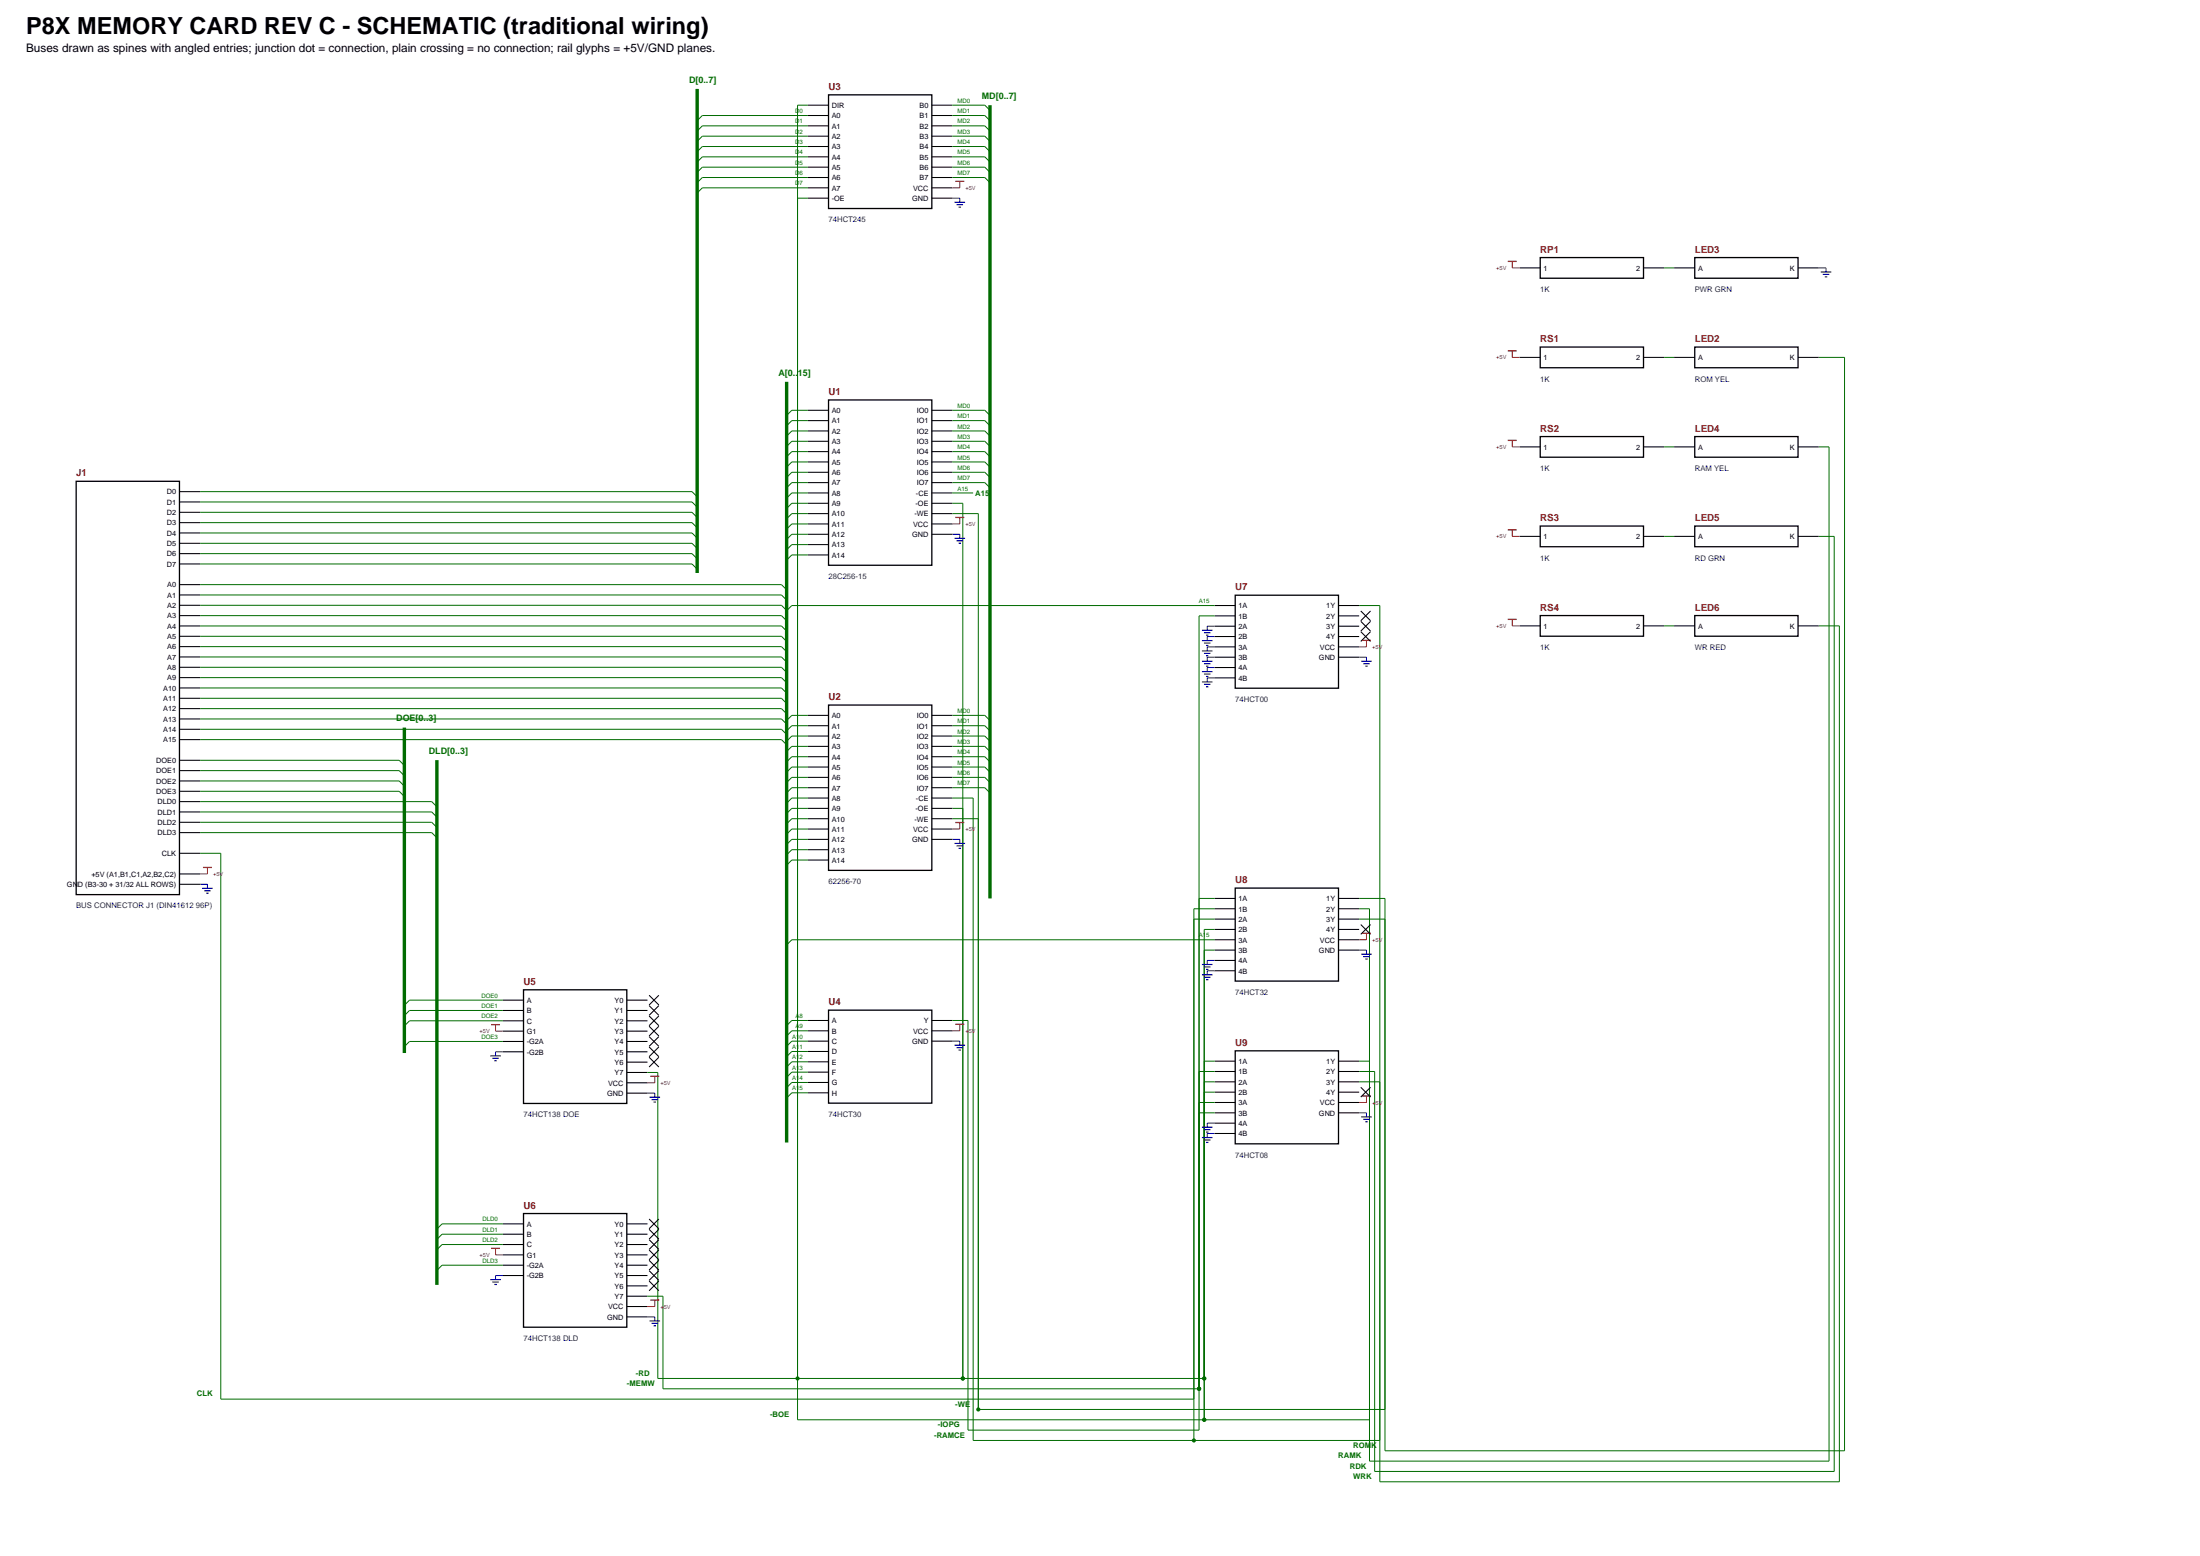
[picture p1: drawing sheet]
<svg xmlns="http://www.w3.org/2000/svg" width="594mm" height="420mm" viewBox="0 0 594 420" stroke-linecap="round" stroke-linejoin="round" font-family="sans-serif">
<g fill="none" stroke="#000" stroke-width=".35">
<path d="M223.6 25.6h27.9v30.7h-27.9zM415.7 69.5h27.8v5.6h-27.8zM457.4 69.5h27.8v5.6h-27.8zM415.7 93.6h27.8v5.6h-27.8zM457.4 93.6h27.8v5.6h-27.8zM223.6 107.9h27.9v44.6h-27.9zM415.7 117.8h27.8v5.6h-27.8zM457.4 117.8h27.8v5.6h-27.8zM20.6 129.9h27.8v111.5h-27.8zM415.7 141.9h27.8v5.6h-27.8zM457.4 141.9h27.8v5.6h-27.8zM333.4 160.6h27.8v25.1h-27.8z"/>
<path d="M415.7 166.1h27.8v5.6h-27.8zM457.4 166.1h27.8v5.6h-27.8zM223.6 190.2h27.9v44.6h-27.9zM333.4 239.6h27.8v25.1h-27.8zM141.3 267h27.9v30.7h-27.9zM223.6 272.5h27.9v25.1h-27.9zM333.4 283.5h27.8v25.1h-27.8zM141.3 327.4h27.9v30.7h-27.9z"/>
</g>
<g fill="none" stroke="#000" stroke-width=".28">
<path d="M218 28.4h5.6M218 31.2h5.6M218 34h5.6M218 36.7h5.6M218 39.5h5.6M251.5 28.4h5.6M251.5 31.2h5.6M251.5 34h5.6M251.5 36.7h5.6M251.5 39.5h5.6M218 42.3h5.6M218 45.1h5.6"/>
<path d="M218 47.9h5.6M218 50.7h5.6M218 53.5h5.6M251.5 42.3h5.6M251.5 45.1h5.6M251.5 47.9h5.6M251.5 50.7h5.6M251.5 53.5h5.6M410.1 72.3h5.6M443.5 72.3h5.6M451.8 72.3h5.6M485.2 72.3h5.6"/>
<path d="M410.1 96.4h5.6M443.5 96.4h5.6M451.8 96.4h5.6M485.2 96.4h5.6M218 110.7h5.6M218 113.5h5.6M218 116.3h5.6M218 119.1h5.6M251.5 110.7h5.6M251.5 113.5h5.6M251.5 116.3h5.6M251.5 119.1h5.6"/>
<path d="M48.4 132.6h5.6M48.4 135.4h5.6M48.4 138.2h5.6M218 121.8h5.6M218 124.6h5.6M218 127.4h5.6M218 130.2h5.6M218 133h5.6M218 135.8h5.6M218 138.6h5.6M251.5 121.8h5.6M251.5 124.6h5.6"/>
<path d="M251.5 127.4h5.6M251.5 130.2h5.6M251.5 133h5.6M251.5 135.8h5.6M251.5 138.6h5.6M410.1 120.6h5.6M443.5 120.6h5.6M451.8 120.6h5.6M485.2 120.6h5.6M48.4 141h5.6M48.4 143.8h5.6M48.4 146.6h5.6"/>
<path d="M48.4 149.4h5.6M48.4 152.2h5.6M48.4 157.7h5.6M218 141.4h5.6M218 144.1h5.6M218 146.9h5.6M218 149.7h5.6M251.5 141.4h5.6M251.5 144.1h5.6M410.1 144.7h5.6M443.5 144.7h5.6M451.8 144.7h5.6"/>
<path d="M485.2 144.7h5.6M48.4 163.3h5.6M48.4 168.9h5.6M48.4 160.5h5.6M48.4 166.1h5.6M48.4 171.7h5.6M48.4 174.5h5.6M48.4 177.2h5.6M327.8 163.4h5.6M327.8 166.2h5.6M327.8 169h5.6M327.8 171.7h5.6"/>
<path d="M327.8 174.5h5.6M327.8 177.3h5.6M361.2 163.4h5.6M361.2 166.2h5.6M361.2 169h5.6M361.2 171.7h5.6M361.2 174.5h5.6M361.2 177.3h5.6M410.1 168.9h5.6M443.5 168.9h5.6M451.8 168.9h5.6M485.2 168.9h5.6"/>
<path d="M48.4 180h5.6M48.4 182.8h5.6M48.4 185.6h5.6M48.4 188.4h5.6M48.4 191.2h5.6M48.4 194h5.6M48.4 196.8h5.6M48.4 199.5h5.6M218 193h5.6M218 195.8h5.6M218 198.6h5.6M251.5 193h5.6"/>
<path d="M251.5 195.8h5.6M251.5 198.6h5.6M327.8 180.1h5.6M327.8 182.9h5.6M48.4 205.1h5.6M48.4 207.9h5.6M48.4 210.7h5.6M48.4 213.5h5.6M48.4 216.3h5.6M48.4 219.1h5.6M218 201.4h5.6M218 204.2h5.6"/>
<path d="M218 206.9h5.6M218 209.7h5.6M218 212.5h5.6M218 215.3h5.6M218 218.1h5.6M251.5 201.4h5.6M251.5 204.2h5.6M251.5 206.9h5.6M251.5 209.7h5.6M251.5 212.5h5.6M251.5 215.3h5.6M251.5 218.1h5.6"/>
<path d="M48.4 221.9h5.6M48.4 224.6h5.6M48.4 230.2h5.6M48.4 235.8h5.6M48.4 238.6h5.6M218 220.9h5.6M218 223.7h5.6M218 226.5h5.6M218 229.2h5.6M218 232h5.6M251.5 220.9h5.6M251.5 223.7h5.6"/>
<path d="M251.5 226.5h5.6M327.8 242.4h5.6M327.8 245.2h5.6M327.8 248h5.6M327.8 250.8h5.6M327.8 253.5h5.6M327.8 256.3h5.6M327.8 259.1h5.6M361.2 242.4h5.6M361.2 245.2h5.6M361.2 248h5.6M361.2 250.8h5.6"/>
<path d="M361.2 253.5h5.6M361.2 256.3h5.6M135.7 269.8h5.6M135.7 272.6h5.6M135.7 275.4h5.6M135.7 278.2h5.6M169.2 269.8h5.5M169.2 272.6h5.5M169.2 275.4h5.5M169.2 278.2h5.5M218 275.3h5.6M218 278.1h5.6"/>
<path d="M251.5 275.3h5.6M251.5 278.1h5.6M327.8 261.9h5.6M135.7 281h5.6M135.7 283.8h5.6M169.2 281h5.5M169.2 283.8h5.5M169.2 286.6h5.5M169.2 289.3h5.5M169.2 292.1h5.5M169.2 294.9h5.5M218 280.9h5.6"/>
<path d="M218 283.7h5.6M218 286.5h5.6M218 289.3h5.6M218 292h5.6M218 294.8h5.6M251.5 280.9h5.6M327.8 286.3h5.6M327.8 289.1h5.6M327.8 291.9h5.6M327.8 294.7h5.6M327.8 297.4h5.6M361.2 286.3h5.6"/>
<path d="M361.2 289.1h5.6M361.2 291.9h5.6M361.2 294.7h5.6M361.2 297.4h5.6M327.8 300.2h5.6M327.8 303h5.6M327.8 305.8h5.6M361.2 300.2h5.6M135.7 330.2h5.6M135.7 333h5.6M135.7 335.8h5.6M135.7 338.6h5.6"/>
<path d="M169.2 330.2h5.5M169.2 333h5.5M169.2 335.8h5.5M169.2 338.6h5.5M135.7 341.4h5.6M135.7 344.1h5.6M169.2 341.4h5.5M169.2 344.1h5.5M169.2 346.9h5.5M169.2 349.7h5.5M169.2 352.5h5.5M169.2 355.3h5.5"/>
</g>
<path d="M188.1 24v130.6M267.2 28.4v214M212.3 103v205.2M109.1 196.3v87.8M117.9 205.1v141.6" fill="none" stroke="#006b00" stroke-width=".92" stroke-linecap="butt"/>
<g fill="none" stroke="#006b00" stroke-width=".27">
<path d="M218 31.2h-28.5l-1.4 1.4M218 28.4h-2.8v354.7M218 34h-28.5l-1.4 1.3M218 36.7h-28.5l-1.4 1.4M218 39.5h-28.5l-1.4 1.4M257.1 31.2h8.7l1.4 1.4M257.1 28.4h8.7l1.4 1.4M257.1 34h8.7l1.4 1.3M257.1 36.7h8.7l1.4 1.4M257.1 39.5h8.7l1.4 1.4M215.2 53.5h2.8M218 42.3h-28.5l-1.4 1.4"/>
<path d="M218 45.1h-28.5l-1.4 1.4M218 47.9h-28.5l-1.4 1.4M218 50.7h-28.5l-1.4 1.4M257.1 42.3h8.7l1.4 1.4M257.1 45.1h8.7l1.4 1.4M257.1 47.9h8.7l1.4 1.4M449.1 72.3h2.7M449.1 96.4h2.7M490.8 96.4h7v295M218 110.7h-4.3l-1.4 1.4M218 113.5h-4.3l-1.4 1.4M218 116.3h-4.3l-1.4 1.4"/>
<path d="M218 119.1h-4.3l-1.4 1.4M257.1 110.7h8.7l1.4 1.4M257.1 113.5h8.7l1.4 1.4M257.1 116.3h8.7l1.4 1.4M257.1 119.1h8.7l1.4 1.4M54 132.6h132.8l1.3 1.4M54 135.4h132.8l1.3 1.4M54 138.2h132.8l1.3 1.4M218 121.8h-4.3l-1.4 1.4M218 124.6h-4.3l-1.4 1.4M218 127.4h-4.3l-1.4 1.4M218 130.2h-4.3l-1.4 1.4"/>
<path d="M218 133h-4.3l-1.4 1.4M218 135.8h-4.3l-1.4 1.4M218 138.6h-4.3l-1.4 1.4M257.1 121.8h8.7l1.4 1.4M257.1 124.6h8.7l1.4 1.4M257.1 127.4h8.7l1.4 1.4M257.1 130.2h8.7l1.4 1.4M257.1 133h5.5M257.1 135.8h2.7v236.1M257.1 138.6h6.9v241.7M449.1 120.6h2.7M490.8 120.6h2.8v273.6"/>
<path d="M54 141h132.8l1.3 1.4M54 143.8h132.8l1.3 1.4M54 146.6h132.8l1.3 1.4M54 149.4h132.8l1.3 1.4M54 152.2h132.8l1.3 1.4M54 157.7h156.9l1.4 1.4M218 141.4h-4.3l-1.4 1.4M218 144.1h-4.3l-1.4 1.4M218 146.9h-4.3l-1.4 1.4M218 149.7h-4.3l-1.4 1.4M449.1 144.7h2.7M490.8 144.7h4.2v252.3"/>
<path d="M54 168.9h156.9l1.4 1.4M54 160.5h156.9l1.4 1.4M54 163.3h156.9l1.4 1.4M54 166.1h156.9l1.4 1.4M54 171.7h156.9l1.4 1.4M54 174.5h156.9l1.4 1.4M54 177.2h156.9l1.4 1.4M327.8 163.4h-114.1l-1.4 1.4M327.8 166.2h-4.2v219.6h-62.4v-110.5h-4.1M366.8 163.4h5.6v236.4M449.1 168.9h2.7M490.8 168.9h5.6v230.9"/>
<path d="M54 180h156.9l1.4 1.4M54 182.8h156.9l1.4 1.4M54 185.6h156.9l1.4 1.4M54 188.4h156.9l1.4 1.4M54 191.2h156.9l1.4 1.4M54 194h156.9l1.4 1.4M54 196.8h156.9l1.4 1.4M54 199.5h156.9l1.4 1.4M218 193h-4.3l-1.4 1.4M218 195.8h-4.3l-1.4 1.4M218 198.6h-4.3l-1.4 1.4M257.1 193h8.7l1.4 1.4"/>
<path d="M257.1 195.8h8.7l1.4 1.4M257.1 198.6h8.7l1.4 1.4M54 205.1h53.7l1.4 1.4M54 216.3h62.5l1.4 1.4M54 207.9h53.7l1.4 1.4M54 219.1h62.5l1.4 1.4M54 210.7h53.7l1.4 1.4M54 213.5h53.7l1.4 1.4M218 201.4h-4.3l-1.4 1.4M218 204.2h-4.3l-1.4 1.4M218 206.9h-4.3l-1.4 1.4M218 209.7h-4.3l-1.4 1.4"/>
<path d="M218 212.5h-4.3l-1.4 1.4M218 215.3h-4.3l-1.4 1.4M218 218.1h-4.3l-1.4 1.4M257.1 201.4h8.7l1.4 1.4M257.1 204.2h8.7l1.4 1.4M257.1 206.9h8.7l1.4 1.4M257.1 209.7h8.7l1.4 1.4M257.1 212.5h8.7l1.4 1.4M257.1 215.3h5.5v173.3h109.8M257.1 218.1h2.7M54 221.9h62.5l1.4 1.3M54 224.6h62.5l1.4 1.4"/>
<path d="M54 230.2h5.6v147.3M218 220.9h-4.3l-1.4 1.4M218 223.7h-4.3l-1.4 1.4M218 226.5h-4.3l-1.4 1.4M218 229.2h-4.3l-1.4 1.4M218 232h-4.3l-1.4 1.4M257.1 220.9h6.9M322.2 248h5.6M323.6 242.4h4.2M325 256.3h2.8M327.8 253.5h-114.1l-1.4 1.4M327.8 245.2h-5.6v143.4"/>
<path d="M327.8 250.8h-2.8v132.3M366.8 248h7M366.8 242.4h7v149M366.8 245.2h2.8v149M135.7 269.8h-25.2l-1.4 1.4M135.7 272.6h-25.2l-1.4 1.4M135.7 275.4h-25.2l-1.4 1.4M218 275.3h-4.3l-1.4 1.4M218 278.1h-4.3l-1.4 1.4M135.7 281h-25.2l-1.4 1.4M174.7 289.3h2.8v82.6M218 280.9h-4.3l-1.4 1.4"/>
<path d="M218 283.7h-4.3l-1.4 1.4M218 286.5h-4.3l-1.4 1.4M218 289.3h-4.3l-1.4 1.4M218 292h-4.3l-1.4 1.4M218 294.8h-4.3l-1.4 1.4M323.6 289.1h4.2M323.6 297.4h4.2M325 286.3h2.8M325 291.9h2.8M325 294.7h2.8M366.8 286.3h2.8M366.8 291.9h5.6"/>
<path d="M366.8 289.1h4.2v107.9M323.6 300.2h4.2M135.7 330.2h-16.4l-1.4 1.4M135.7 333h-16.4l-1.4 1.4M135.7 335.8h-16.4l-1.4 1.4M135.7 341.4h-16.4l-1.4 1.3M174.7 349.7h4.2v25"/>
</g>
<g fill="none" stroke="#b81414" stroke-width=".27">
<path d="M259 48.9v1.8h-1.9M408.1 70.5v1.8h2M408.1 94.7v1.7h2M408.1 118.8v1.8h2M259 139.6v1.8h-1.9M408.1 143v1.7h2M368.8 172.8v1.7h-2M408.1 167.1v1.8h2M259 221.9v1.8h-1.9M368.8 251.8v1.7h-2M133.7 276.4v1.8h2M259 276.4v1.7h-1.9"/>
<path d="M176.7 290.4v1.7h-2M368.8 295.7v1.7h-2M133.7 336.8v1.8h2M176.7 350.7v1.8h-2"/>
</g>
<g fill="none" stroke="#b81414" stroke-width=".35">
<path d="M257.8 48.9h2.4M406.9 70.5h2.4M406.9 94.7h2.4M406.9 118.8h2.4M257.8 139.6h2.4M406.9 143h2.4M367.6 172.8h2.4M406.9 167.1h2.4M257.8 221.9h2.4M367.6 251.8h2.4M132.5 276.4h2.4M257.8 276.4h2.4"/>
<path d="M175.5 290.4h2.4M367.6 295.7h2.4M132.5 336.8h2.4M175.5 350.7h2.4"/>
</g>
<g fill="none" stroke="#0000a6" stroke-width=".27">
<path d="M257.1 53.5h1.9v1.1M490.8 72.3h2v1.1M257.1 144.1h1.9v1.1M327.8 177.3h-2v1.1M327.8 169h-2v1M327.8 171.7h-2v1.1M327.8 174.5h-2v1.1M366.8 177.3h2v1.1M327.8 180.1h-2v1.1M327.8 182.9h-2v1.1M257.1 226.5h1.9v1.1M327.8 259.1h-2v1.1"/>
<path d="M366.8 256.3h2v1.1M327.8 261.9h-2v1.1M135.7 283.8h-2v1.1M174.7 294.9h2v1.1M257.1 280.9h1.9v1.1M327.8 303h-2v1.1M327.8 305.8h-2v1.1M366.8 300.2h2v1.1M135.7 344.1h-2v1.1M174.7 355.3h2v1.1"/>
</g>
<g fill="none" stroke="#0000a6" stroke-width=".32">
<path d="M257.6 54.6h2.9M258.1 55.2h1.8M258.7 55.9h.7M491.4 73.4h2.8M491.9 74h1.8M492.5 74.7h.6M257.6 145.2h2.9M258.1 145.9h1.8M258.7 146.6h.7M324.4 178.4h2.8M324.4 170h2.8M324.4 172.8h2.8"/>
<path d="M324.4 175.6h2.8M324.9 179.1h1.8M324.9 170.7h1.8M324.9 173.5h1.8M324.9 176.3h1.8M325.5 179.7h.6M325.5 171.4h.6M325.5 174.2h.6M325.5 176.9h.6M367.4 178.4h2.8M367.9 179.1h1.8M368.5 179.7h.6"/>
<path d="M324.4 181.2h2.8M324.4 184h2.8M324.9 181.9h1.8M324.9 184.6h1.8M325.5 182.5h.6M325.5 185.3h.6M257.6 227.6h2.9M258.1 228.2h1.8M258.7 228.9h.7M367.4 257.4h2.8M367.9 258.1h1.8M368.5 258.8h.6"/>
<path d="M324.4 260.2h2.8M324.4 263h2.8M324.9 260.9h1.8M324.9 263.7h1.8M325.5 261.5h.6M325.5 264.3h.6M132.3 284.9h2.9M132.9 285.5h1.7M133.4 286.2h.7M175.3 296h2.8M175.8 296.7h1.8M176.4 297.3h.6"/>
<path d="M257.6 282h2.9M258.1 282.7h1.8M258.7 283.3h.7M324.4 304.1h2.8M324.4 306.9h2.8M324.9 304.8h1.8M324.9 307.6h1.8M325.5 305.4h.6M325.5 308.2h.6M367.4 301.3h2.8M367.9 302h1.8M368.5 302.7h.6"/>
<path d="M132.3 345.2h2.9M132.9 345.9h1.7M133.4 346.6h.7M175.3 356.4h2.8M175.8 357h1.8M176.4 357.7h.6"/>
</g>
<circle cx="322.2" cy="388.6" r=".56" fill="#006b00"/>
<path d="M177.5 371.9h147.5" fill="none" stroke="#006b00" stroke-width=".27"/>
<g fill="#006b00">
<circle cx="215.2" cy="371.9" r=".56"/>
<circle cx="259.8" cy="371.9" r=".56"/>
<circle cx="325" cy="371.9" r=".56"/>
</g>
<path d="M178.9 374.7h144.7" fill="none" stroke="#006b00" stroke-width=".27"/>
<circle cx="323.6" cy="374.7" r=".56" fill="#006b00"/>
<path d="M59.6 377.5h262.6M264 380.3h109.8" fill="none" stroke="#006b00" stroke-width=".27"/>
<circle cx="264" cy="380.3" r=".56" fill="#006b00"/>
<path d="M215.2 383.1h154.4" fill="none" stroke="#006b00" stroke-width=".27"/>
<circle cx="325" cy="383.1" r=".56" fill="#006b00"/>
<path d="M369.6 394.2h124M371 397h124M372.4 399.8h124M373.8 391.4h124" fill="none" stroke="#006b00" stroke-width=".27"/>
<path d="M56 234v1.8h-2" fill="none" stroke="#b81414" stroke-width=".27"/>
<path d="M54.8 234h2.4" fill="none" stroke="#b81414" stroke-width=".35"/>
<path d="M54 238.6h2v1.1" fill="none" stroke="#0000a6" stroke-width=".27"/>
<path d="M54.6 239.7h2.8M55.1 240.3h1.8M55.7 241h.6" fill="none" stroke="#0000a6" stroke-width=".32"/>
<g fill="none" stroke="#000" stroke-width=".28">
<path d="M367.2 164.8l2.7 2.7M367.2 167.6l2.7 2.7M367.2 170.4l2.7 2.7M369.9 164.8l-2.7 2.7M369.9 167.6l-2.7 2.7M369.9 170.4l-2.7 2.7M367.2 249.4l2.7 2.7M369.9 249.4l-2.7 2.7M175.2 268.5l2.6 2.7M175.2 271.3l2.6 2.6M175.2 274.1l2.6 2.6M175.2 276.9l2.6 2.6"/>
<path d="M175.2 279.7l2.6 2.6M177.8 268.5l-2.6 2.7M177.8 271.3l-2.6 2.6M177.8 274.1l-2.6 2.6M177.8 276.9l-2.6 2.6M177.8 279.7l-2.6 2.6M175.2 282.5l2.6 2.6M175.2 285.2l2.6 2.7M177.8 282.5l-2.6 2.6M177.8 285.2l-2.6 2.7M367.2 293.3l2.7 2.7M369.9 293.3l-2.7 2.7"/>
<path d="M175.2 328.9l2.6 2.6M175.2 331.7l2.6 2.6M175.2 334.5l2.6 2.6M175.2 337.2l2.6 2.7M177.8 328.9l-2.6 2.6M177.8 331.7l-2.6 2.6M177.8 334.5l-2.6 2.6M177.8 337.2l-2.6 2.7M175.2 340l2.6 2.7M175.2 342.8l2.6 2.7M175.2 345.6l2.6 2.6M177.8 340l-2.6 2.7"/>
<path d="M177.8 342.8l-2.6 2.7M177.8 345.6l-2.6 2.6"/>
</g>
<text font-size="6.3" x="7.1" y="9.2">P8X MEMORY CARD REV C - SCHEMATIC (traditional wiring)</text>
<text font-size="3.2" x="7.1" y="14.1">Buses drawn as spines with angled entries; junction dot = connection, plain crossing = no connection; rail glyphs = +5V/GND planes.</text>
<g font-size="2.6" fill="#b81414">
<text x="223.6" y="24.3">U3</text>
<text x="415.7" y="68.2">RP1</text>
<text x="457.4" y="68.2">LED3</text>
<text x="415.7" y="92.3">RS1</text>
<text x="457.4" y="92.3">LED2</text>
<text x="223.6" y="106.6">U1</text>
<text x="415.7" y="116.5">RS2</text>
<text x="457.4" y="116.5">LED4</text>
<text x="20.6" y="128.5">J1</text>
<text x="415.7" y="140.6">RS3</text>
<text x="457.4" y="140.6">LED5</text>
<text x="333.4" y="159.3">U7</text>
<text x="415.7" y="164.8">RS4</text>
<text x="457.4" y="164.8">LED6</text>
<text x="223.6" y="188.9">U2</text>
<text x="333.4" y="238.3">U8</text>
<text x="141.3" y="265.7">U5</text>
<text x="223.6" y="271.2">U4</text>
<text x="333.4" y="282.2">U9</text>
<text x="141.3" y="326.1">U6</text>
</g>
<g font-size="2.4" fill="#006b00">
<text x="186" y="22.3">D[0..7]</text>
<text x="265" y="26.7">MD[0..7]</text>
<text x="210.1" y="101.4">A[0..15]</text>
<text x="106.9" y="194.7">DOE[0..3]</text>
<text x="115.7" y="203.4">DLD[0..3]</text>
</g>
<g font-size="2.1" fill="#0000a6">
<text x="223.6" y="60">74HCT245</text>
<text x="415.7" y="78.8">1K</text>
<text x="457.4" y="78.8">PWR GRN</text>
<text x="415.7" y="102.9">1K</text>
<text x="457.4" y="102.9">ROM YEL</text>
<text x="415.7" y="127.1">1K</text>
<text x="457.4" y="127.1">RAM YEL</text>
<text x="415.7" y="151.2">1K</text>
<text x="457.4" y="151.2">RD GRN</text>
<text x="223.6" y="156.2">28C256-15</text>
<text x="415.7" y="175.4">1K</text>
<text x="457.4" y="175.4">WR RED</text>
<text x="333.4" y="189.4">74HCT00</text>
<text x="223.6" y="238.6">62256-70</text>
<text x="20.6" y="245.1">BUS CONNECTOR J1 (DIN41612 96P)</text>
<text x="333.4" y="268.4">74HCT32</text>
<text x="141.3" y="301.4">74HCT138 DOE</text>
<text x="223.6" y="301.4">74HCT30</text>
<text x="333.4" y="312.3">74HCT08</text>
<text x="141.3" y="361.8">74HCT138 DLD</text>
</g>
<g font-size="2.1" fill="#006b00">
<text x="263.2" y="133.8">A15</text>
<text x="171.6" y="371.1">-RD</text>
<text x="53.1" y="376.7">CLK</text>
<text x="169.2" y="373.9">-MEMW</text>
<text x="207.8" y="382.3">-BOE</text>
<text x="257.8" y="379.5">-WE</text>
<text x="252.1" y="387.9">-RAMCE</text>
<text x="253.1" y="385.1">-IOPG</text>
<text x="361.1" y="393.4">RAMK</text>
<text x="365.2" y="390.7">ROMK</text>
<text x="364.3" y="396.2">RDK</text>
<text x="365.2" y="399">WRK</text>
</g>
<g font-size="2">
<text x="224.5" y="29.1">DIR</text>
<text x="248.2" y="29.1">B0</text>
<text x="224.5" y="31.9">A0</text>
<text x="224.5" y="34.7">A1</text>
<text x="248.2" y="31.9">B1</text>
<text x="248.2" y="34.7">B2</text>
<text x="224.5" y="37.5">A2</text>
<text x="224.5" y="40.3">A3</text>
<text x="248.2" y="37.5">B3</text>
<text x="248.2" y="40.3">B4</text>
<text x="224.5" y="43.1">A4</text>
<text x="224.5" y="45.9">A5</text>
<text x="248.2" y="43.1">B5</text>
<text x="248.2" y="45.9">B6</text>
<text x="224.5" y="48.7">A6</text>
<text x="224.5" y="51.4">A7</text>
<text x="246.4" y="51.4">VCC</text>
<text x="248.2" y="48.7">B7</text>
<text x="224.5" y="54.2">-OE</text>
<text x="246.2" y="54.2">GND</text>
<text x="416.5" y="73">1</text>
<text x="441.6" y="73">2</text>
<text x="458.3" y="73">A</text>
<text x="483.1" y="73">K</text>
<text x="416.5" y="97.2">1</text>
<text x="441.6" y="97.2">2</text>
<text x="458.3" y="97.2">A</text>
<text x="483.1" y="97.2">K</text>
<text x="224.5" y="111.5">A0</text>
<text x="247.4" y="111.5">IO0</text>
<text x="224.5" y="114.2">A1</text>
<text x="224.5" y="117">A2</text>
<text x="224.5" y="119.8">A3</text>
<text x="247.4" y="114.2">IO1</text>
<text x="247.4" y="117">IO2</text>
<text x="247.4" y="119.8">IO3</text>
<text x="224.5" y="122.6">A4</text>
<text x="224.5" y="125.4">A5</text>
<text x="247.4" y="122.6">IO4</text>
<text x="247.4" y="125.4">IO5</text>
<text x="416.5" y="121.3">1</text>
<text x="441.6" y="121.3">2</text>
<text x="458.3" y="121.3">A</text>
<text x="483.1" y="121.3">K</text>
<text x="224.5" y="128.2">A6</text>
<text x="224.5" y="131">A7</text>
<text x="247.4" y="128.2">IO6</text>
<text x="247.4" y="131">IO7</text>
<text x="45" y="133.4">D0</text>
<text x="45" y="136.2">D1</text>
<text x="224.5" y="133.8">A8</text>
<text x="224.5" y="136.6">A9</text>
<text x="247.1" y="136.6">-OE</text>
<text x="247.2" y="133.8">-CE</text>
<text x="45" y="139">D2</text>
<text x="45" y="141.8">D3</text>
<text x="224.5" y="139.3">A10</text>
<text x="224.5" y="142.1">A11</text>
<text x="246.4" y="142.1">VCC</text>
<text x="246.8" y="139.3">-WE</text>
<text x="45" y="144.6">D4</text>
<text x="45" y="147.4">D5</text>
<text x="224.5" y="144.9">A12</text>
<text x="224.5" y="147.7">A13</text>
<text x="246.2" y="144.9">GND</text>
<text x="416.5" y="145.5">1</text>
<text x="441.6" y="145.5">2</text>
<text x="458.3" y="145.5">A</text>
<text x="483.1" y="145.5">K</text>
<text x="45" y="150.1">D6</text>
<text x="45" y="152.9">D7</text>
<text x="224.5" y="150.5">A14</text>
<text x="45.1" y="158.5">A0</text>
<text x="45.1" y="161.3">A1</text>
<text x="45.1" y="164.1">A2</text>
<text x="45.1" y="166.9">A3</text>
<text x="334.2" y="164.1">1A</text>
<text x="334.2" y="166.9">1B</text>
<text x="357.9" y="164.1">1Y</text>
<text x="357.9" y="166.9">2Y</text>
<text x="45.1" y="169.7">A4</text>
<text x="45.1" y="172.4">A5</text>
<text x="334.2" y="169.7">2A</text>
<text x="334.2" y="172.5">2B</text>
<text x="357.9" y="169.7">3Y</text>
<text x="357.9" y="172.5">4Y</text>
<text x="416.5" y="169.6">1</text>
<text x="441.6" y="169.6">2</text>
<text x="458.3" y="169.6">A</text>
<text x="483.1" y="169.6">K</text>
<text x="45.1" y="175.2">A6</text>
<text x="45.1" y="178">A7</text>
<text x="334.2" y="175.3">3A</text>
<text x="334.2" y="178.1">3B</text>
<text x="356" y="178.1">GND</text>
<text x="356.2" y="175.3">VCC</text>
<text x="45.1" y="180.8">A8</text>
<text x="45.1" y="183.6">A9</text>
<text x="334.2" y="180.9">4A</text>
<text x="334.2" y="183.7">4B</text>
<text x="44" y="186.4">A10</text>
<text x="44" y="189.2">A11</text>
<text x="44" y="192">A12</text>
<text x="44" y="194.7">A13</text>
<text x="44" y="197.5">A14</text>
<text x="224.5" y="193.8">A0</text>
<text x="224.5" y="196.6">A1</text>
<text x="247.4" y="193.8">IO0</text>
<text x="247.4" y="196.6">IO1</text>
<text x="44" y="200.3">A15</text>
<text x="224.5" y="199.4">A2</text>
<text x="224.5" y="202.1">A3</text>
<text x="247.4" y="199.4">IO2</text>
<text x="247.4" y="202.1">IO3</text>
<text x="42.2" y="205.9">DOE0</text>
<text x="42.2" y="208.7">DOE1</text>
<text x="224.5" y="204.9">A4</text>
<text x="224.5" y="207.7">A5</text>
<text x="247.4" y="204.9">IO4</text>
<text x="247.4" y="207.7">IO5</text>
<text x="42.2" y="211.5">DOE2</text>
<text x="42.2" y="214.3">DOE3</text>
<text x="224.5" y="210.5">A6</text>
<text x="224.5" y="213.3">A7</text>
<text x="247.4" y="210.5">IO6</text>
<text x="247.4" y="213.3">IO7</text>
<text x="42.5" y="217">DLD0</text>
<text x="42.5" y="219.8">DLD1</text>
<text x="224.5" y="216.1">A8</text>
<text x="224.5" y="218.9">A9</text>
<text x="224.5" y="221.7">A10</text>
<text x="246.8" y="221.7">-WE</text>
<text x="247.1" y="218.9">-OE</text>
<text x="247.2" y="216.1">-CE</text>
<text x="42.5" y="222.6">DLD2</text>
<text x="42.5" y="225.4">DLD3</text>
<text x="224.5" y="224.4">A11</text>
<text x="224.5" y="227.2">A12</text>
<text x="246.2" y="227.2">GND</text>
<text x="246.4" y="224.4">VCC</text>
<text x="43.7" y="231">CLK</text>
<text x="224.5" y="230">A13</text>
<text x="224.5" y="232.8">A14</text>
<text x="18.1" y="239.3">GND (B3-30 + 31/32 ALL ROWS)</text>
<text x="24.7" y="236.6">+5V (A1,B1,C1,A2,B2,C2)</text>
<text x="334.2" y="243.2">1A</text>
<text x="334.2" y="246">1B</text>
<text x="357.9" y="243.2">1Y</text>
<text x="357.9" y="246">2Y</text>
<text x="334.2" y="248.7">2A</text>
<text x="334.2" y="251.5">2B</text>
<text x="357.9" y="248.7">3Y</text>
<text x="357.9" y="251.5">4Y</text>
<text x="334.2" y="254.3">3A</text>
<text x="334.2" y="257.1">3B</text>
<text x="356" y="257.1">GND</text>
<text x="356.2" y="254.3">VCC</text>
<text x="334.2" y="259.9">4A</text>
<text x="334.2" y="262.7">4B</text>
<text x="142.2" y="270.6">A</text>
<text x="142.2" y="273.4">B</text>
<text x="165.9" y="270.6">Y0</text>
<text x="165.9" y="273.4">Y1</text>
<text x="142.2" y="276.2">C</text>
<text x="142.2" y="279">G1</text>
<text x="142.2" y="281.8">-G2A</text>
<text x="165.9" y="276.2">Y2</text>
<text x="165.9" y="279">Y3</text>
<text x="165.9" y="281.8">Y4</text>
<text x="224.5" y="276.1">A</text>
<text x="224.5" y="278.9">B</text>
<text x="224.5" y="281.7">C</text>
<text x="246.2" y="281.7">GND</text>
<text x="246.4" y="278.9">VCC</text>
<text x="249.3" y="276.1">Y</text>
<text x="142.2" y="284.5">-G2B</text>
<text x="165.9" y="284.5">Y5</text>
<text x="165.9" y="287.3">Y6</text>
<text x="224.5" y="284.5">D</text>
<text x="224.5" y="287.2">E</text>
<text x="334.2" y="287.1">1A</text>
<text x="357.9" y="287.1">1Y</text>
<text x="164.1" y="292.9">VCC</text>
<text x="165.9" y="290.1">Y7</text>
<text x="224.5" y="290">F</text>
<text x="224.5" y="292.8">G</text>
<text x="334.2" y="289.9">1B</text>
<text x="334.2" y="292.6">2A</text>
<text x="357.9" y="289.9">2Y</text>
<text x="357.9" y="292.6">3Y</text>
<text x="163.9" y="295.7">GND</text>
<text x="224.5" y="295.6">H</text>
<text x="334.2" y="295.4">2B</text>
<text x="334.2" y="298.2">3A</text>
<text x="356.2" y="298.2">VCC</text>
<text x="357.9" y="295.4">4Y</text>
<text x="334.2" y="301">3B</text>
<text x="334.2" y="303.8">4A</text>
<text x="356" y="301">GND</text>
<text x="334.2" y="306.6">4B</text>
<text x="142.2" y="331">A</text>
<text x="142.2" y="333.8">B</text>
<text x="165.9" y="331">Y0</text>
<text x="165.9" y="333.8">Y1</text>
<text x="142.2" y="336.5">C</text>
<text x="142.2" y="339.3">G1</text>
<text x="165.9" y="336.5">Y2</text>
<text x="165.9" y="339.3">Y3</text>
<text x="142.2" y="342.1">-G2A</text>
<text x="142.2" y="344.9">-G2B</text>
<text x="165.9" y="342.1">Y4</text>
<text x="165.9" y="344.9">Y5</text>
<text x="165.9" y="347.7">Y6</text>
<text x="164.1" y="353.3">VCC</text>
<text x="165.9" y="350.5">Y7</text>
<text x="163.9" y="356.1">GND</text>
</g>
<g font-size="1.6" fill="#006b00">
<text x="258.4" y="27.7">MD0</text>
<text x="214.6" y="30.5">D0</text>
<text x="214.6" y="33.3">D1</text>
<text x="258.4" y="30.5">MD1</text>
<text x="258.4" y="33.3">MD2</text>
<text x="214.6" y="36.1">D2</text>
<text x="214.6" y="38.9">D3</text>
<text x="214.6" y="41.7">D4</text>
<text x="258.4" y="36.1">MD3</text>
<text x="258.4" y="38.9">MD4</text>
<text x="258.4" y="41.7">MD5</text>
<text x="214.6" y="44.4">D5</text>
<text x="214.6" y="47.2">D6</text>
<text x="258.4" y="44.4">MD6</text>
<text x="258.4" y="47.2">MD7</text>
<text x="214.6" y="50">D7</text>
<text x="258.4" y="110">MD0</text>
<text x="258.4" y="112.8">MD1</text>
<text x="258.4" y="115.6">MD2</text>
<text x="258.4" y="118.4">MD3</text>
<text x="258.4" y="121.2">MD4</text>
<text x="258.4" y="124">MD5</text>
<text x="258.4" y="126.8">MD6</text>
<text x="258.4" y="129.5">MD7</text>
<text x="258.4" y="132.3">A15</text>
<text x="323.5" y="162.7">A15</text>
<text x="258.4" y="192.4">MD0</text>
<text x="258.4" y="195.1">MD1</text>
<text x="258.4" y="197.9">MD2</text>
<text x="258.4" y="200.7">MD3</text>
<text x="258.4" y="203.5">MD4</text>
<text x="258.4" y="206.3">MD5</text>
<text x="258.4" y="209.1">MD6</text>
<text x="258.4" y="211.9">MD7</text>
<text x="323.5" y="252.9">A15</text>
<text x="129.9" y="269.2">DOE0</text>
<text x="129.9" y="272">DOE1</text>
<text x="129.9" y="274.8">DOE2</text>
<text x="214.7" y="274.7">A8</text>
<text x="129.9" y="280.3">DOE3</text>
<text x="213.8" y="280.2">A10</text>
<text x="214.7" y="277.5">A9</text>
<text x="213.8" y="283">A11</text>
<text x="213.8" y="285.8">A12</text>
<text x="213.8" y="288.6">A13</text>
<text x="213.8" y="291.4">A14</text>
<text x="213.8" y="294.2">A15</text>
<text x="130.2" y="329.5">DLD0</text>
<text x="130.2" y="332.3">DLD1</text>
<text x="130.2" y="335.1">DLD2</text>
<text x="130.2" y="340.7">DLD3</text>
</g>
<g font-size="1.5" fill="#b81414">
<text x="260.6" y="51.2">+5V</text>
<text x="403.8" y="72.8">+5V</text>
<text x="403.8" y="97">+5V</text>
<text x="403.8" y="121.1">+5V</text>
<text x="260.6" y="141.9">+5V</text>
<text x="403.8" y="145.3">+5V</text>
<text x="403.8" y="169.4">+5V</text>
<text x="370.3" y="175.1">+5V</text>
<text x="260.6" y="224.2">+5V</text>
<text x="57.5" y="236.3">+5V</text>
<text x="370.3" y="254.1">+5V</text>
<text x="129.4" y="278.7">+5V</text>
<text x="260.6" y="278.7">+5V</text>
<text x="178.2" y="292.7">+5V</text>
<text x="370.3" y="298">+5V</text>
<text x="129.4" y="339.1">+5V</text>
<text x="178.2" y="353.1">+5V</text>
</g>
</svg>
